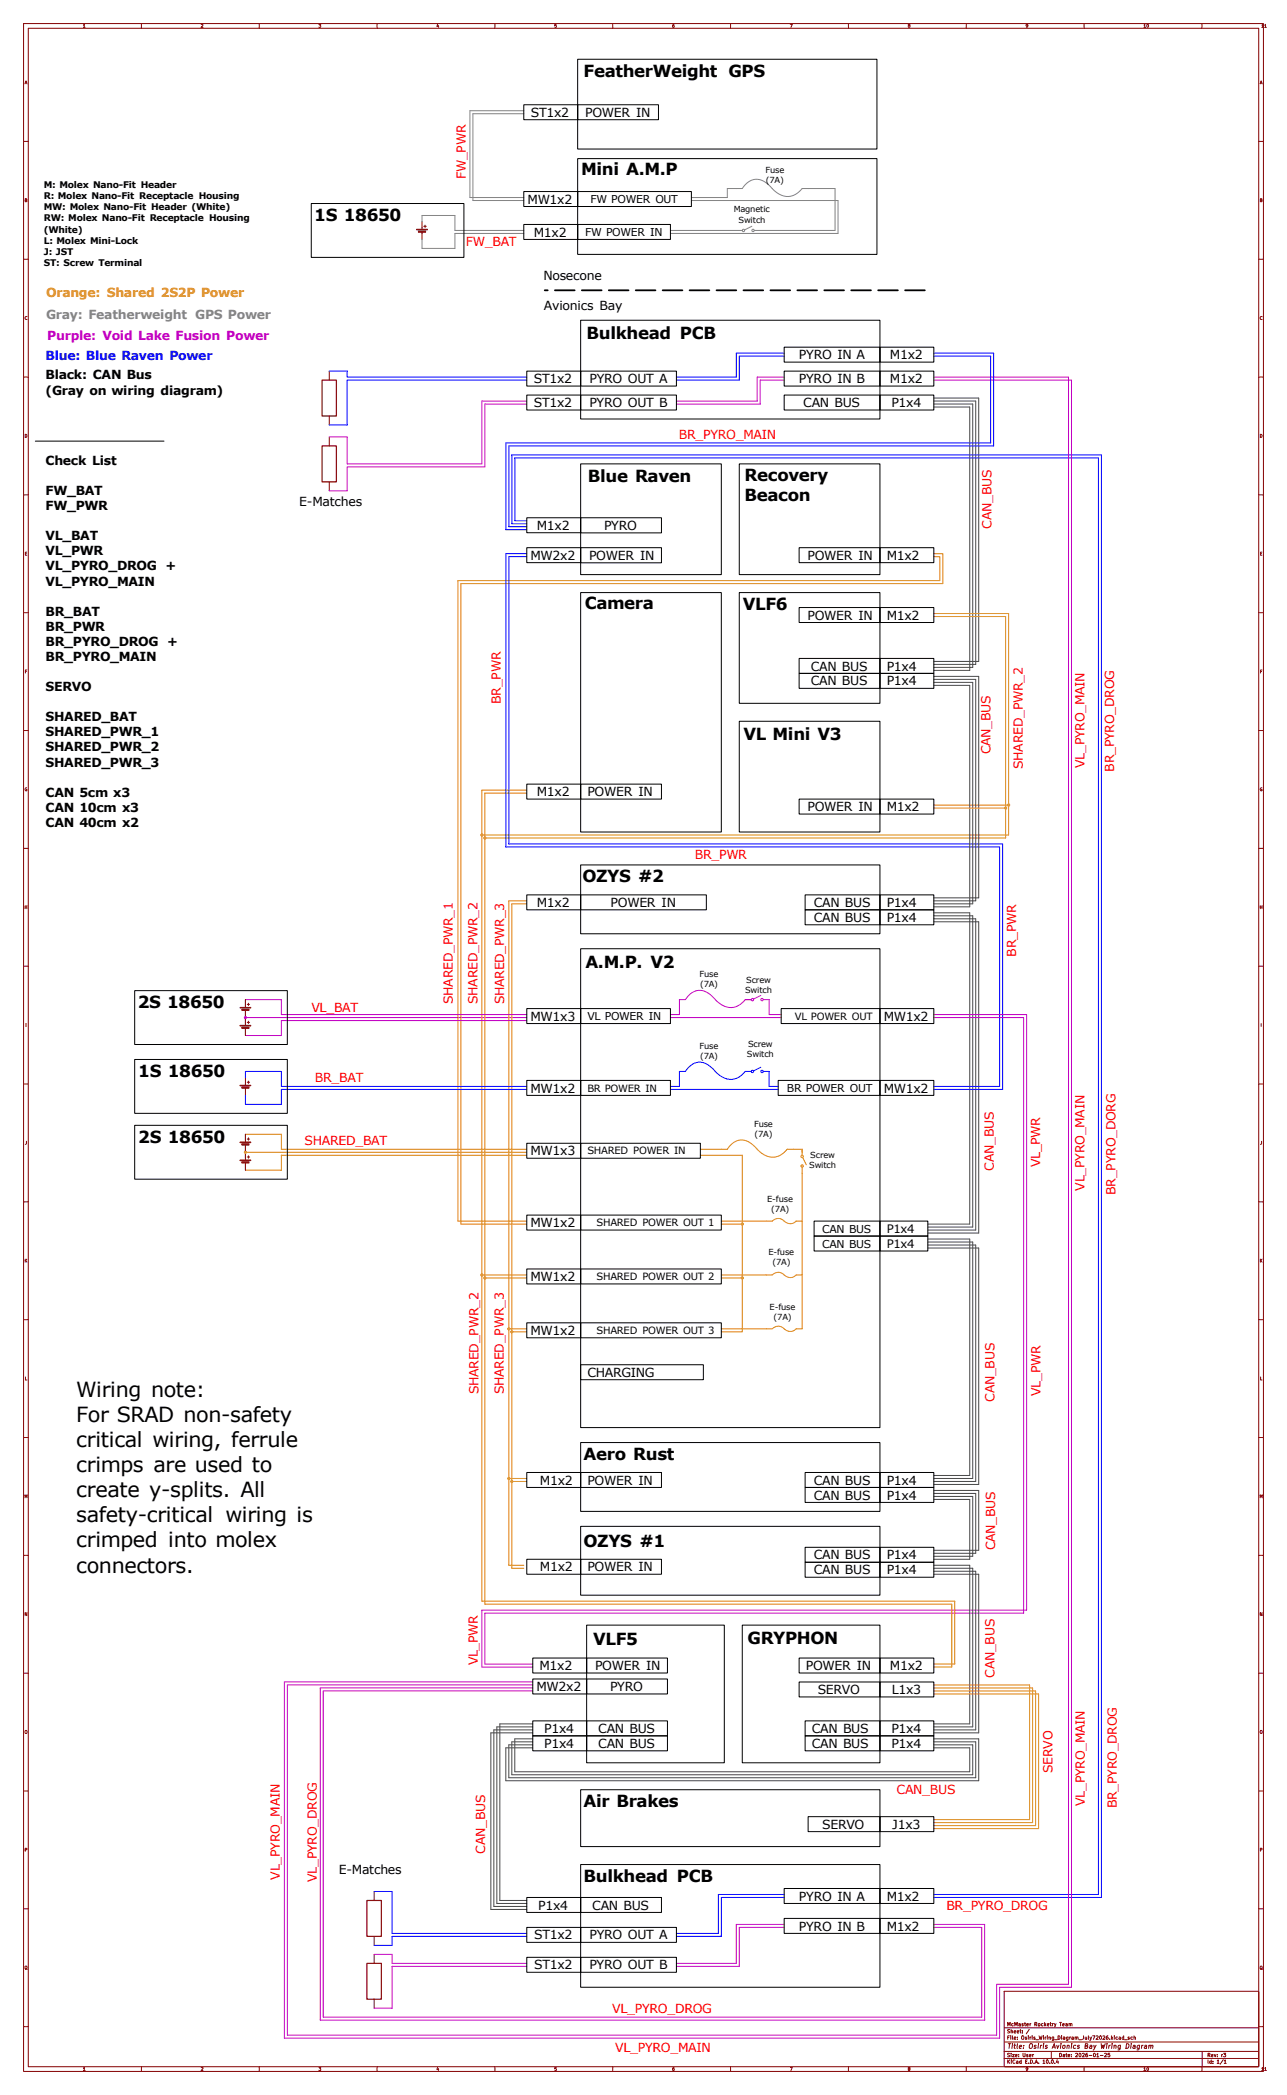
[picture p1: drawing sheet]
<svg xmlns="http://www.w3.org/2000/svg" width="546mm" height="889mm" viewBox="0 0 546 889" stroke-linecap="round" stroke-linejoin="round" font-family="sans-serif">
<g fill="none" stroke="#840000" stroke-width=".42">
<path d="M10 10h526.1v869h-526.1zM12 12h522.1v865h-522.1zM60 10v2M110 10v2M160 10v2M210 10v2M260 10v2M310 10v2M360 10v2M410 10v2M460 10v2M510 10v2"/>
<path d="M10 60h2M534.1 60h2M179.1 94v3.3M179.1 98.3v3.3M179.8 96h1M180.3 95.5v1M10 110h2M534.1 110h2M139.7 157.5v3.8M10 160h2M139.7 176.5v3.8M534.1 160h2"/>
<path d="M139.7 185.4v3.8M10 210h2M139.7 204.5v3.8M534.1 210h2M10 260h2M534.1 260h2M10 310h2M534.1 310h2M10 360h2M534.1 360h2M10 410h2M534.1 410h2"/>
<path d="M104.1 424.2v3.3M104.1 428.5v6.6M104.1 436.1v3.3M104.9 433.8h1M104.9 426.2h1M105.4 425.7v1M105.4 433.3v1M104.1 457.2v3.3M104.9 459.2h1M105.4 458.7v1M10 460h2M104.1 461.5v3.3"/>
<path d="M534.1 460h2M104.1 481.3v3.3M104.1 485.6v6.7M104.1 493.3v3.3M104.9 483.4h1M104.9 491h1M105.4 482.9v1M105.4 490.5v1M10 510h2M534.1 510h2M10 560h2M534.1 560h2"/>
<path d="M10 610h2M534.1 610h2M10 660h2M534.1 660h2M10 710h2M534.1 710h2M10 760h2M534.1 760h2M10 810h2M158.7 802.6v3.9M534.1 810h2M158.7 821.7v3.8"/>
<path d="M158.7 829.3v3.8M10 860h2M158.7 848.4v3.8M426.1 845h108v32h-108zM534.1 860h2M60 877v2M110 877v2M160 877v2M210 877v2M260 877v2M310 877v2M360 877v2"/>
<path d="M410 877v2M426.1 873.5h108M426.1 870.5h108M426.1 866.5h108M426.1 860.5h108M446.1 870.5v3M460 877v2M510 877v2M510.1 870.5v6.5"/>
</g>
<g fill="none" stroke="#c200c2" stroke-width=".42">
<path d="M223.5 171.5h-17.8v26.6h-58.4v10.2h-7.6M223.5 170.2h-19v26.7h-57.2v-11.5h-7.6M332.7 160h-11.4v10.2h-34.3M332.7 161.3h-10.1v10.2h-35.6M396.2 160h57.2v682h-30.5v21.6h-301v-148.6h104.2M396.2 161.3h58.5v682h-30.5v21.6h-303.6v-151.2h105.5M104.1 424.2h15.3v6.3h104.1M104.1 431.8h119.4M223.5 433.1h-104.1v6.3h-15.3M284.5 431.8h47M318.8 424.2h-2.6a7.6 7.6 0 0 1-12.5 .2l-.2-.2a7.9 7.9 0 0 0-8.9-3.5l-1.7 1.1-2.1 2.4h-2.5v6.3h-3.8M322.8 422.4l-3 1.5"/>
<path d="M323.8 424.2h2.6v6.3h5.1M396.2 431.8h38.1v252.7h-228.6v21.6h20.4M396.2 430.5h39.4v252.8h-231.1v24.1h21.6M226.1 716.3h-90.2v141h281.9v-40.7h-21.6M226.1 717.6h-88.9v138.4h279.4v-38.1h-20.4M332.7 817.9h-19v16.5h-26.7M332.7 816.6h-20.3v16.5h-25.4M158.7 829.3h7.7v3.8h57.1M223.5 834.4h-57.1v17.8h-7.7"/>
<circle cx="319.3" cy="424.2" r=".51"/>
<circle cx="323.3" cy="424.2" r=".51"/>
</g>
<g fill="none" stroke="#dd8500" stroke-width=".42">
<path d="M396.2 236.2h2.6v10.2h-204.5v271.8h29.2M396.2 235h3.8v12.7h-204.4v271.7h27.9M396.2 261.6h30.5v94h-221M396.2 260.4h31.8v93.9h-223.5M223.5 335.3h-19v344.2h200.6v26.6h-8.9M223.5 336.6h-17.8v344.1h198.2v26.7h-7.7M396.2 341.6h31.8M396.2 342.9h30.5M223.5 383.5h-6.3v282h5M223.5 382.3h-7.6v281.9h6.3M104.1 481.3h15.3v6.4h104.1M104.1 489h119.4"/>
<path d="M223.5 490.2h-104.1v6.4h-15.3M297.2 487.7h11.4a7 7 0 0 1 12.1-.7 8.3 8.3 0 0 0 10.4 3.2l2.9-2.5h6.4v2.5M297.2 490.2h17.8v75h-8.9M340.4 495.3v68.6h-2.6a3.7 3.7 0 0 1-5.7-.6 3.4 3.4 0 0 0-4.4 .6h-21.6M340.6 491.2l1.5 3.1M306.1 518.2h21.6a3.6 3.6 0 0 1 5.5 .4 3.3 3.3 0 0 0 4.6-.4h2.6M306.1 519.4h8.9M204.5 541h19M205.7 542.3h17.8M306.1 541h21.6a3.6 3.6 0 0 1 5.5 .4 3.3 3.3 0 0 0 4.6-.4h2.6M306.1 542.3h8.9M215.9 563.9h7.6"/>
<path d="M217.2 565.2h6.3M215.9 627.4h7.6M217.2 628.7h6.3M396.2 716.3h41.9v57.1h-41.9M396.2 715h40.7v57.2h-40.7M396.2 717.6h43.2v57.1h-43.2M396.2 718.8h44.5v57.2h-44.5"/>
<circle cx="340.4" cy="494.8" r=".51"/>
<circle cx="340.4" cy="490.7" r=".51"/>
</g>
<g fill="none" stroke="#848484" stroke-width=".42">
<path d="M222.2 48.3h-21.5v36.8h21.5M222.2 47h-22.8v36.8h22.8M179.1 94v-2.6h13.9v6.4h29.2M222.2 99.1h-29.2v6.3h-13.9v-3.8M284.5 97.8h30.5M293.4 83.8h15.2v-3.8h6.4a7 7 0 0 1 12.1-.7 8.3 8.3 0 0 0 10.3 3.3l3-2.6h13.9v17.8h-34.3M293.4 85.1h62.2v14h-71.1M319 96l-3 1.5"/>
<circle cx="315.5" cy="97.8" r=".51"/>
<circle cx="319.5" cy="97.8" r=".51"/>
</g>
<path d="M136.7 161.3h6v15.2h-6zM136.7 189.2h6v15.3h-6zM155.7 806.5h6.1v15.2h-6.1zM155.7 833.1h6.1v15.3h-6.1z" fill="none" stroke="#840000" stroke-width=".51"/>
<g fill="#840000" stroke="#840000" stroke-width=".42">
<path d="M101.9 484.6h4.5v.3h-4.5z"/>
<path d="M102.6 485.4h3.1v.5h-3.1z"/>
<path d="M176.8 97.3h4.6v.2h-4.6z"/>
<path d="M177.5 98h3.1v.6h-3.1z"/>
<path d="M101.9 492.3h4.5v.2h-4.5z"/>
<path d="M102.6 493h3.1v.5h-3.1z"/>
<path d="M101.9 435.1h4.5v.3h-4.5z"/>
<path d="M102.6 435.9h3.1v.5h-3.1z"/>
<path d="M101.9 460.5h4.5v.3h-4.5z"/>
<path d="M102.6 461.3h3.1v.5h-3.1z"/>
<path d="M101.9 427.5h4.5v.2h-4.5z"/>
<path d="M102.6 428.2h3.1v.6h-3.1z"/>
</g>
<g fill="none" stroke="#00f" stroke-width=".42">
<path d="M139.7 157.5h7.6v2.5h76.2M332.7 151.1h-19v10.2h-26.7M332.7 149.9h-20.3v10.1h-25.4M396.2 151.1h24.2v36.9h-205.8v36.8h8.9M396.2 149.9h25.4v39.3h-205.7v34.3h7.6M223.5 161.3h-76.2v19h-7.6M223.5 235h-8.9v124.4h209.6v101.6h-28M223.5 236.2h-7.6v121.9h209.5v104.2h-29.2M223.5 222.3h-6.3v-29.3h250.2v612.2h-71.2M223.5 221h-5.1v-26.7h247.7v609.6h-69.9M104.1 457.2v-2.5h15.3v6.3h104.1M318.8 454.7h-2.6a7.6 7.6 0 0 1-12.5 .1l-.2-.1a7.9 7.9 0 0 0-8.9-3.5l-1.7 1.1-2.1 2.4h-2.5v6.3h-3.8"/>
<path d="M322.8 452.9l-3 1.5M323.8 454.7h2.6v6.3h3.8M223.5 462.3h-104.1v6.3h-15.3v-3.8M284.5 462.3h45.7M158.7 802.6h7.7v17.8h57.1M332.7 805.2h-26.6v16.5h-19.1M332.7 803.9h-27.9v16.5h-17.8M223.5 821.7h-57.1v3.8h-7.7"/>
<circle cx="319.3" cy="454.7" r=".51"/>
<circle cx="323.3" cy="454.7" r=".51"/>
</g>
<g fill="none" stroke="#000" stroke-width=".42">
<path d="M245.1 25.1h127v38.1h-127zM222.2 44.5h22.9v6.3h-22.9zM245.1 44.5h34.3v6.3h-34.3zM245.1 67.3h127v40.7h-127zM132.1 86.4h64.7v22.8h-64.7zM222.2 81.3h22.9v6.3h-22.9zM222.2 95.3h22.9v6.3h-22.9zM245.1 95.3h39.4v6.3h-39.4zM245.1 81.3h48.3v6.3h-48.3zM246.4 135.9h127v41.9h-127zM223.5 157.5h22.9v6.3h-22.9zM246.4 157.5h40.6v6.3h-40.6z"/>
<path d="M332.7 157.5h40.7v6.3h-40.7zM332.7 147.3h40.7v6.4h-40.7zM373.4 157.5h22.8v6.3h-22.8zM373.4 147.3h22.8v6.4h-22.8zM223.5 167.6h22.9v6.4h-22.9zM246.4 167.6h40.6v6.4h-40.6zM332.7 167.6h40.7v6.4h-40.7zM373.4 167.6h22.8v6.4h-22.8zM15 187.2h54.6M246.4 196.9h59.7v46.9h-59.7zM313.7 196.9h59.7v46.9h-59.7zM223.5 219.7h22.9v6.4h-22.9z"/>
<path d="M246.4 219.7h34.3v6.4h-34.3zM223.5 232.4h22.9v6.4h-22.9zM246.4 232.4h34.3v6.4h-34.3zM339.1 232.4h34.3v6.4h-34.3zM373.4 232.4h22.8v6.4h-22.8zM246.4 251.5h59.7v101.6h-59.7zM313.7 251.5h59.7v47h-59.7zM339.1 257.8h34.3v6.4h-34.3zM373.4 257.8h22.8v6.4h-22.8zM339.1 279.4h34.3v6.4h-34.3zM373.4 279.4h22.8v6.4h-22.8zM339.1 285.8h34.3v6.3h-34.3z"/>
<path d="M373.4 285.8h22.8v6.3h-22.8zM313.7 306.1h59.7v47h-59.7zM223.5 332.7h22.9v6.4h-22.9zM246.4 332.7h34.3v6.4h-34.3zM339.1 339.1h34.3v6.3h-34.3zM373.4 339.1h22.8v6.3h-22.8zM223.5 379.7h22.9v6.4h-22.9zM246.4 379.7h53.3v6.4h-53.3zM246.4 367h127v29.2h-127zM341.6 379.7h31.8v6.4h-31.8zM373.4 379.7h22.8v6.4h-22.8zM341.6 386.1h31.8v6.3h-31.8z"/>
<path d="M373.4 386.1h22.8v6.3h-22.8zM246.4 402.6h127v203.2h-127zM57.1 420.4h64.8v22.8h-64.8zM223.5 428h22.9v6.3h-22.9zM246.4 428h38.1v6.3h-38.1zM331.5 428h41.9v6.3h-41.9zM373.4 428h22.8v6.3h-22.8zM57.1 449.6h64.8v22.8h-64.8zM223.5 458.5h22.9v6.3h-22.9zM246.4 458.5h38.1v6.3h-38.1zM330.2 458.5h43.2v6.3h-43.2zM373.4 458.5h22.8v6.3h-22.8z"/>
<path d="M57.1 477.5h64.8v22.9h-64.8zM223.5 485.1h22.9v6.4h-22.9zM246.4 485.1h50.8v6.4h-50.8zM223.5 515.6h22.9v6.4h-22.9zM246.4 515.6h59.7v6.4h-59.7zM345.4 518.2h28v6.3h-28zM373.4 518.2h20.3v6.3h-20.3zM223.5 538.5h22.9v6.3h-22.9zM246.4 538.5h59.7v6.3h-59.7zM345.4 524.5h28v6.4h-28zM373.4 524.5h20.3v6.4h-20.3zM223.5 561.3h22.9v6.4h-22.9z"/>
<path d="M246.4 579.1h52v6.4h-52zM246.4 561.3h59.7v6.4h-59.7zM246.4 612.1h127v29.3h-127zM223.5 624.8h22.9v6.4h-22.9zM246.4 624.8h34.3v6.4h-34.3zM341.6 624.8h31.8v6.4h-31.8zM341.6 631.2h31.8v6.3h-31.8zM373.4 631.2h22.8v6.3h-22.8zM373.4 624.8h22.8v6.4h-22.8zM246.4 647.7h127v29.2h-127zM341.6 656.6h31.8v6.3h-31.8zM373.4 656.6h22.8v6.3h-22.8z"/>
<path d="M223.5 661.7h22.9v6.3h-22.9zM246.4 661.7h34.3v6.3h-34.3zM341.6 662.9h31.8v6.4h-31.8zM373.4 662.9h22.8v6.4h-22.8zM248.9 689.6h58.4v58.4h-58.4zM315 689.6h58.4v58.4h-58.4zM226.1 712.5h22.8v6.3h-22.8zM226.1 703.6h22.8v6.3h-22.8zM248.9 703.6h34.3v6.3h-34.3zM248.9 712.5h34.3v6.3h-34.3zM339.1 703.6h34.3v6.3h-34.3zM339.1 713.7h34.3v6.4h-34.3z"/>
<path d="M373.4 713.7h22.8v6.4h-22.8zM373.4 703.6h22.8v6.3h-22.8zM226.1 730.3h22.8v6.3h-22.8zM226.1 736.6h22.8v6.4h-22.8zM248.9 730.3h34.3v6.3h-34.3zM248.9 736.6h34.3v6.4h-34.3zM341.6 730.3h31.8v6.3h-31.8zM341.6 736.6h31.8v6.4h-31.8zM373.4 736.6h22.8v6.4h-22.8zM373.4 730.3h22.8v6.3h-22.8zM246.4 759.5h127v24.1h-127zM342.9 770.9h30.5v6.3h-30.5z"/>
<path d="M373.4 770.9h22.8v6.3h-22.8zM246.4 791.2h127v52.1h-127zM223.5 805.2h22.9v6.3h-22.9zM223.5 817.9h22.9v6.3h-22.9zM246.4 805.2h34.3v6.3h-34.3zM246.4 817.9h40.6v6.3h-40.6zM332.7 814.1h40.7v6.3h-40.7zM332.7 801.4h40.7v6.3h-40.7zM373.4 801.4h22.8v6.3h-22.8zM373.4 814.1h22.8v6.3h-22.8zM223.5 830.6h22.9v6.3h-22.9zM246.4 830.6h40.6v6.3h-40.6z"/>
</g>
<g fill="none" stroke="#484848" stroke-width=".42">
<path d="M396.2 172.7h15.3v111.8h-15.3M396.2 168.9h19.1v111.8h-19.1M396.2 170.2h17.8v111.7h-17.8M396.2 171.5h16.5v111.7h-16.5M396.2 290.8h15.3v94h-15.3M396.2 287h19.1v94h-19.1M396.2 288.3h17.8v94h-17.8M396.2 289.6h16.5v93.9h-16.5M396.2 387.4h15.3v132h-17.8M396.2 391.2h19.1v132h-21.6M396.2 389.9h17.8v132.1h-20.3M396.2 388.6h16.5v132.1h-19"/>
<path d="M393.7 525.8h17.8v100.3h-15.3M393.7 529.6h21.6v100.3h-19.1M393.7 528.3h20.3v100.4h-17.8M393.7 527.1h19v100.3h-16.5M396.2 636.3h15.3v25.4h-15.3M396.2 632.5h19.1v25.4h-19.1M396.2 633.7h17.8v25.4h-17.8M396.2 635h16.5v25.4h-16.5M396.2 664.2h15.3v67.3h-15.3M396.2 668h19.1v67.3h-19.1M396.2 666.8h17.8v67.3h-17.8M396.2 665.5h16.5v67.3h-16.5"/>
<path d="M226.1 737.9h-7.7v13.9h193.1v-10.1h-15.3M226.1 739.1h-8.9v14h195.5v-12.7h-16.5M226.1 735.3h-17.8v75h15.2M226.1 732.8h-15.3v74.9h12.7M226.1 734.1h-16.6v74.9h14M226.1 731.5h-14v75h11.4M396.2 737.9h19.1v17.8h-200.7v-14h11.5M396.2 739.1h17.8v15.3h-198.1v-14h10.2"/>
</g>
<path d="M392.4 123.2h-161.3" fill="none" stroke="#000" stroke-width=".76" stroke-dasharray="8.4 3"/>
<g fill="#dd8500" stroke="#dd8500" stroke-width=".42">
<circle cx="205.7" cy="355.6" r=".46"/>
<circle cx="204.5" cy="354.3" r=".46"/>
<circle cx="426.7" cy="342.9" r=".46"/>
<circle cx="428" cy="341.6" r=".46"/>
<circle cx="104.1" cy="489" r=".46"/>
<circle cx="204.5" cy="541" r=".46"/>
<circle cx="217.2" cy="628.7" r=".46"/>
<circle cx="215.9" cy="627.4" r=".46"/>
<circle cx="205.7" cy="542.3" r=".46"/>
<circle cx="217.2" cy="565.2" r=".46"/>
<circle cx="215.9" cy="563.9" r=".46"/>
<circle cx="315" cy="519.4" r=".46"/>
<circle cx="315" cy="542.3" r=".46"/>
</g>
<circle cx="104.1" cy="431.8" r=".46" fill="#c200c2" stroke="#c200c2" stroke-width=".42"/>
<g font-size="8.8">
<text x="32.4" y="592.6">Wiring note:</text>
<text x="32.4" y="603.3">For SRAD non-safety</text>
<text x="32.4" y="614">critical wiring, ferrule</text>
<text x="32.4" y="624.6">crimps are used to</text>
<text x="32.4" y="635.3">create y-splits. All</text>
<text x="32.4" y="646">safety-critical wiring is</text>
<text x="32.4" y="656.6">crimped into molex</text>
<text x="32.4" y="667.3">connectors.</text>
</g>
<g font-size="7.1">
<text x="247.6" y="32.7">FeatherWeight GPS</text>
<text x="246.6" y="74.4">Mini A.M.P</text>
<text x="133.3" y="93.7">1S 18650</text>
<text x="248.9" y="143.7">Bulkhead PCB</text>
<text x="316" y="203.9">Recovery</text>
<text x="249.4" y="204.4">Blue Raven</text>
<text x="316" y="212.5">Beacon</text>
<text x="248.2" y="258.3">Camera</text>
<text x="315.2" y="259.1">VLF6</text>
<text x="315.5" y="314.2">VL Mini V3</text>
<text x="247.1" y="374.4">OZYS #2</text>
<text x="248.4" y="410.7">A.M.P. V2</text>
<text x="58.4" y="427.7">2S 18650</text>
<text x="58.7" y="456.9">1S 18650</text>
<text x="58.7" y="484.9">2S 18650</text>
<text x="247.6" y="619.5">Aero Rust</text>
<text x="247.6" y="656.3">OZYS #1</text>
<text x="251.7" y="698">VLF5</text>
<text x="317.2" y="697.5">GRYPHON</text>
<text x="247.6" y="766.8">Air Brakes</text>
<text x="247.6" y="798.6">Bulkhead PCB</text>
</g>
<g font-size="5.3">
<text x="225.2" y="49.6">ST1x2</text>
<text x="248.3" y="49.6">POWER IN</text>
<text x="223.8" y="86.4">MW1x2</text>
<text x="226.5" y="100.4">M1x2</text>
<text x="230.6" y="119">Nosecone</text>
<text x="230.8" y="131.4">Avionics Bay</text>
<text x="339" y="152.5">PYRO IN A</text>
<text x="377.6" y="152.5">M1x2</text>
<text x="19.3" y="161">Black: CAN Bus</text>
<text x="19.3" y="167.4">(Gray on wiring diagram)</text>
<text x="226.5" y="162.6">ST1x2</text>
<text x="250.1" y="162.6">PYRO OUT A</text>
<text x="339" y="162.6">PYRO IN B</text>
<text x="377.6" y="162.6">M1x2</text>
<text x="226.5" y="172.8">ST1x2</text>
<text x="250.1" y="172.8">PYRO OUT B</text>
<text x="340.8" y="172.8">CAN BUS</text>
<text x="378.2" y="172.8">P1x4</text>
<text x="19.4" y="197.3">Check List</text>
<text x="19.4" y="210.1">FW_BAT</text>
<text x="127" y="214.8">E-Matches</text>
<text x="19.4" y="216.5">FW_PWR</text>
<text x="227.7" y="224.8">M1x2</text>
<text x="256.3" y="224.9">PYRO</text>
<text x="19.4" y="229.3">VL_BAT</text>
<text x="19.4" y="235.7">VL_PWR</text>
<text x="225.1" y="237.5">MW2x2</text>
<text x="249.9" y="237.6">POWER IN</text>
<text x="342.7" y="237.5">POWER IN</text>
<text x="376.2" y="237.5">M1x2</text>
<text x="19.4" y="242.1">VL_PYRO_DROG</text>
<text x="70.2" y="242.1">+</text>
<text x="19.4" y="248.5">VL_PYRO_MAIN</text>
<text x="19.4" y="261.3">BR_BAT</text>
<text x="342.7" y="262.9">POWER IN</text>
<text x="376.2" y="262.9">M1x2</text>
<text x="19.4" y="267.7">BR_PWR</text>
<text x="19.4" y="274.1">BR_PYRO_DROG</text>
<text x="71" y="274.1">+</text>
<text x="19.4" y="280.5">BR_PYRO_MAIN</text>
<text x="344" y="284.5">CAN BUS</text>
<text x="376.2" y="284.5">P1x4</text>
<text x="19.4" y="293.3">SERVO</text>
<text x="344" y="290.9">CAN BUS</text>
<text x="376.2" y="290.9">P1x4</text>
<text x="19.4" y="306.1">SHARED_BAT</text>
<text x="19.4" y="312.5">SHARED_PWR_1</text>
<text x="19.4" y="318.9">SHARED_PWR_2</text>
<text x="19.4" y="325.3">SHARED_PWR_3</text>
<text x="19.4" y="338.1">CAN 5cm x3</text>
<text x="227.7" y="337.9">M1x2</text>
<text x="249.2" y="337.9">POWER IN</text>
<text x="19.4" y="344.5">CAN 10cm x3</text>
<text x="342.7" y="344.2">POWER IN</text>
<text x="376.2" y="344.2">M1x2</text>
<text x="19.4" y="350.9">CAN 40cm x2</text>
<text x="227.7" y="384.9">M1x2</text>
<text x="259.1" y="384.9">POWER IN</text>
<text x="345.3" y="384.9">CAN BUS</text>
<text x="376.2" y="384.9">P1x4</text>
<text x="345.3" y="391.2">CAN BUS</text>
<text x="376.2" y="391.2">P1x4</text>
<text x="225.1" y="433.1">MW1x3</text>
<text x="375" y="433.1">MW1x2</text>
<text x="225.1" y="463.6">MW1x2</text>
<text x="375" y="463.6">MW1x2</text>
<text x="225.1" y="490.3">MW1x3</text>
<text x="225.1" y="520.8">MW1x2</text>
<text x="225.1" y="543.6">MW1x2</text>
<text x="225.1" y="566.5">MW1x2</text>
<text x="249.2" y="584.3">CHARGING</text>
<text x="229.1" y="630">M1x2</text>
<text x="249.2" y="630">POWER IN</text>
<text x="345.3" y="630">CAN BUS</text>
<text x="376.2" y="630">P1x4</text>
<text x="345.3" y="636.3">CAN BUS</text>
<text x="376.2" y="636.3">P1x4</text>
<text x="345.3" y="661.7">CAN BUS</text>
<text x="376.2" y="661.7">P1x4</text>
<text x="229.1" y="666.8">M1x2</text>
<text x="249.2" y="666.8">POWER IN</text>
<text x="345.3" y="668.1">CAN BUS</text>
<text x="376.2" y="668.1">P1x4</text>
<text x="228.9" y="708.7">M1x2</text>
<text x="252.5" y="708.7">POWER IN</text>
<text x="341.9" y="708.7">POWER IN</text>
<text x="377.6" y="708.7">M1x2</text>
<text x="227.6" y="717.6">MW2x2</text>
<text x="258.8" y="717.6">PYRO</text>
<text x="347" y="718.9">SERVO</text>
<text x="378.4" y="718.9">L1x3</text>
<text x="230.9" y="735.4">P1x4</text>
<text x="253.9" y="735.4">CAN BUS</text>
<text x="344.5" y="735.4">CAN BUS</text>
<text x="378.2" y="735.4">P1x4</text>
<text x="230.9" y="741.7">P1x4</text>
<text x="253.9" y="741.7">CAN BUS</text>
<text x="344.5" y="741.7">CAN BUS</text>
<text x="378.2" y="741.7">P1x4</text>
<text x="348.9" y="776">SERVO</text>
<text x="378.6" y="776">J1x3</text>
<text x="143.8" y="795.4">E-Matches</text>
<text x="339" y="806.5">PYRO IN A</text>
<text x="376.2" y="806.5">M1x2</text>
<text x="228.4" y="810.3">P1x4</text>
<text x="251.3" y="810.3">CAN BUS</text>
<text x="339" y="819.2">PYRO IN B</text>
<text x="376.2" y="819.2">M1x2</text>
<text x="226.7" y="823">ST1x2</text>
<text x="250.1" y="823">PYRO OUT A</text>
<text x="226.7" y="835.7">ST1x2</text>
<text x="250.1" y="835.7">PYRO OUT B</text>
</g>
<g font-size="5.3" fill="#f00">
<text x="197.7" y="76" transform="rotate(-90 197.7 76)">FW_PWR</text>
<text x="197.7" y="104.3">FW_BAT</text>
<text x="288" y="186.3">BR_PYRO_MAIN</text>
<text x="420.7" y="224.3" transform="rotate(-90 420.7 224.3)">CAN_BUS</text>
<text x="212.5" y="298.7" transform="rotate(-90 212.5 298.7)">BR_PWR</text>
<text x="420.2" y="320" transform="rotate(-90 420.2 320)">CAN_BUS</text>
<text x="433.9" y="326.3" transform="rotate(-90 433.9 326.3)">SHARED_PWR_2</text>
<text x="460.1" y="325.9" transform="rotate(-90 460.1 325.9)">VL_PYRO_MAIN</text>
<text x="472.8" y="327.4" transform="rotate(-90 472.8 327.4)">BR_PYRO_DROG</text>
<text x="294.8" y="364.4">BR_PWR</text>
<text x="431.2" y="405.9" transform="rotate(-90 431.2 405.9)">BR_PWR</text>
<text x="192.1" y="426" transform="rotate(-90 192.1 426)">SHARED_PWR_1</text>
<text x="202.6" y="426" transform="rotate(-90 202.6 426)">SHARED_PWR_2</text>
<text x="132.1" y="429.6">VL_BAT</text>
<text x="214" y="426.2" transform="rotate(-90 214 426.2)">SHARED_PWR_3</text>
<text x="133.7" y="459.1">BR_BAT</text>
<text x="129.2" y="486">SHARED_BAT</text>
<text x="421.8" y="496.8" transform="rotate(-90 421.8 496.8)">CAN_BUS</text>
<text x="441.3" y="495.4" transform="rotate(-90 441.3 495.4)">VL_PWR</text>
<text x="460.1" y="505.2" transform="rotate(-90 460.1 505.2)">VL_PYRO_MAIN</text>
<text x="473.3" y="507" transform="rotate(-90 473.3 507)">BR_PYRO_DORG</text>
<text x="203.1" y="591.6" transform="rotate(-90 203.1 591.6)">SHARED_PWR_2</text>
<text x="213.7" y="591.6" transform="rotate(-90 213.7 591.6)">SHARED_PWR_3</text>
<text x="441.6" y="592.4" transform="rotate(-90 441.6 592.4)">VL_PWR</text>
<text x="422" y="594.9" transform="rotate(-90 422 594.9)">CAN_BUS</text>
<text x="422.3" y="657.9" transform="rotate(-90 422.3 657.9)">CAN_BUS</text>
<text x="202.8" y="706.7" transform="rotate(-90 202.8 706.7)">VL_PWR</text>
<text x="422" y="712" transform="rotate(-90 422 712)">CAN_BUS</text>
<text x="446.6" y="752.4" transform="rotate(-90 446.6 752.4)">SERVO</text>
<text x="380.5" y="761.1">CAN_BUS</text>
<text x="460.4" y="766.3" transform="rotate(-90 460.4 766.3)">VL_PYRO_MAIN</text>
<text x="473.8" y="767.4" transform="rotate(-90 473.8 767.4)">BR_PYRO_DROG</text>
<text x="205.9" y="786.6" transform="rotate(-90 205.9 786.6)">CAN_BUS</text>
<text x="118.7" y="797.6" transform="rotate(-90 118.7 797.6)">VL_PYRO_MAIN</text>
<text x="134.5" y="798.6" transform="rotate(-90 134.5 798.6)">VL_PYRO_DROG</text>
<text x="401.6" y="810.6">BR_PYRO_DROG</text>
<text x="259.8" y="854.3">VL_PYRO_DROG</text>
<text x="261.1" y="870.6">VL_PYRO_MAIN</text>
</g>
<text font-size="5.3" fill="#dd8500" x="19.6" y="126.1">Orange: Shared 2S2P Power</text>
<text font-size="5.3" fill="#848484" x="19.6" y="135.5">Gray: Featherweight GPS Power</text>
<text font-size="5.3" fill="#c200c2" x="20.1" y="144.1">Purple: Void Lake Fusion Power</text>
<text font-size="5.3" fill="#0000c2" x="19.3" y="152.8">Blue: Blue Raven Power</text>
<g font-size="5">
<text x="376.2" y="523.2">P1x4</text>
<text x="376.2" y="529.5">P1x4</text>
</g>
<g font-size="4.6">
<text x="250.5" y="86.2">FW POWER OUT</text>
<text x="248.3" y="100.1">FW POWER IN</text>
<text x="249.2" y="432.9">VL POWER IN</text>
<text x="333.9" y="463.3">BR POWER OUT</text>
<text x="348.8" y="523">CAN BUS</text>
<text x="348.8" y="529.4">CAN BUS</text>
</g>
<g font-size="4.2">
<text x="337.3" y="432.7">VL POWER OUT</text>
<text x="249.2" y="463.2">BR POWER IN</text>
<text x="249.2" y="489.9">SHARED POWER IN</text>
<text x="253.1" y="520.4">SHARED POWER OUT 1</text>
<text x="253.1" y="543.2">SHARED POWER OUT 2</text>
<text x="253.1" y="566.1">SHARED POWER OUT 3</text>
</g>
<g font-size="3.9">
<text x="18.6" y="79.9">M: Molex Nano-Fit Header</text>
<text x="18.6" y="84.6">R: Molex Nano-Fit Receptacle Housing</text>
<text x="18.6" y="89.3">MW: Molex Nano-Fit Header (White)</text>
<text x="18.6" y="94">RW: Molex Nano-Fit Receptacle Housing</text>
<text x="18.6" y="98.7">(White)</text>
<text x="18.6" y="103.4">L: Molex Mini-Lock</text>
<text x="18.6" y="108.1">J: JST</text>
<text x="18.6" y="112.8">ST: Screw Terminal</text>
</g>
<g font-size="3.5">
<text x="324.8" y="73.4">Fuse</text>
<text x="325" y="77.7">(7A)</text>
<text x="311.3" y="90.2">Magnetic</text>
<text x="313.4" y="94.4">Switch</text>
<text x="296.9" y="414.5">Fuse</text>
<text x="297" y="418.8">(7A)</text>
<text x="316.7" y="417">Screw</text>
<text x="316.2" y="421.3">Switch</text>
<text x="296.9" y="445">Fuse</text>
<text x="297" y="449.3">(7A)</text>
<text x="316.9" y="448.5">Switch</text>
<text x="317.4" y="444.2">Screw</text>
<text x="320" y="478.3">Fuse</text>
<text x="320.1" y="482.5">(7A)</text>
<text x="343.8" y="491.2">Screw</text>
<text x="343.4" y="495.5">Switch</text>
<text x="325.6" y="510">E-fuse</text>
<text x="327.3" y="514.3">(7A)</text>
<text x="326.1" y="532.6">E-fuse</text>
<text x="327.8" y="536.9">(7A)</text>
<text x="326.6" y="556">E-fuse</text>
<text x="328.3" y="560.3">(7A)</text>
</g>
<text font-size="2" fill="#840000" x="427.1" y="869.8">Title: Osiris Avionics Bay Wiring Diagram</text>
<g font-size="1.5" fill="#840000">
<text x="427.1" y="863.1">Sheet: /</text>
<text x="427.1" y="860.1">McMaster Rocketry Team</text>
<text x="427.1" y="865.8">File: Osiris_Wiring_Diagram_July72026.kicad_sch</text>
<text x="427.1" y="873.2">Size: User</text>
<text x="449.1" y="873.2">Date: 2026-01-25</text>
<text x="512.1" y="873.2">Rev: r3</text>
<text x="427.1" y="876">KiCad E.D.A. 10.0.4</text>
<text x="512.1" y="876">Id: 1/1</text>
</g>
<g font-size="1.3" fill="#840000">
<text x="35" y="12">1</text>
<text x="85" y="12">2</text>
<text x="135" y="12">3</text>
<text x="185" y="12">4</text>
<text x="235" y="12">5</text>
<text x="285" y="12">6</text>
<text x="335" y="12">7</text>
<text x="385" y="12">8</text>
<text x="435" y="12">9</text>
<text x="485" y="12">10</text>
<text x="535" y="12">11</text>
<text x="10.3" y="36">A</text>
<text x="534.4" y="36">A</text>
<text x="10.3" y="86">B</text>
<text x="534.4" y="86">B</text>
<text x="10.3" y="136">C</text>
<text x="534.4" y="136">C</text>
<text x="10.3" y="186">D</text>
<text x="534.4" y="186">D</text>
<text x="10.3" y="236">E</text>
<text x="534.4" y="236">E</text>
<text x="10.3" y="286">F</text>
<text x="534.4" y="286">F</text>
<text x="10.3" y="336">G</text>
<text x="534.4" y="336">G</text>
<text x="10.2" y="386">H</text>
<text x="534.3" y="386">H</text>
<text x="10.6" y="436">I</text>
<text x="534.7" y="436">I</text>
<text x="10.4" y="486">J</text>
<text x="534.5" y="486">J</text>
<text x="10.3" y="536">K</text>
<text x="534.4" y="536">K</text>
<text x="10.4" y="586">L</text>
<text x="534.5" y="586">L</text>
<text x="10.2" y="636">M</text>
<text x="534.3" y="636">M</text>
<text x="10.2" y="686">N</text>
<text x="534.3" y="686">N</text>
<text x="10.2" y="736">O</text>
<text x="534.3" y="736">O</text>
<text x="10.3" y="786">P</text>
<text x="534.4" y="786">P</text>
<text x="10.2" y="836">Q</text>
<text x="534.3" y="836">Q</text>
<text x="35" y="879">1</text>
<text x="85" y="879">2</text>
<text x="135" y="879">3</text>
<text x="185" y="879">4</text>
<text x="235" y="879">5</text>
<text x="285" y="879">6</text>
<text x="335" y="879">7</text>
<text x="385" y="879">8</text>
<text x="435" y="879">9</text>
<text x="485" y="879">10</text>
<text x="535" y="879">11</text>
</g>
</svg>
